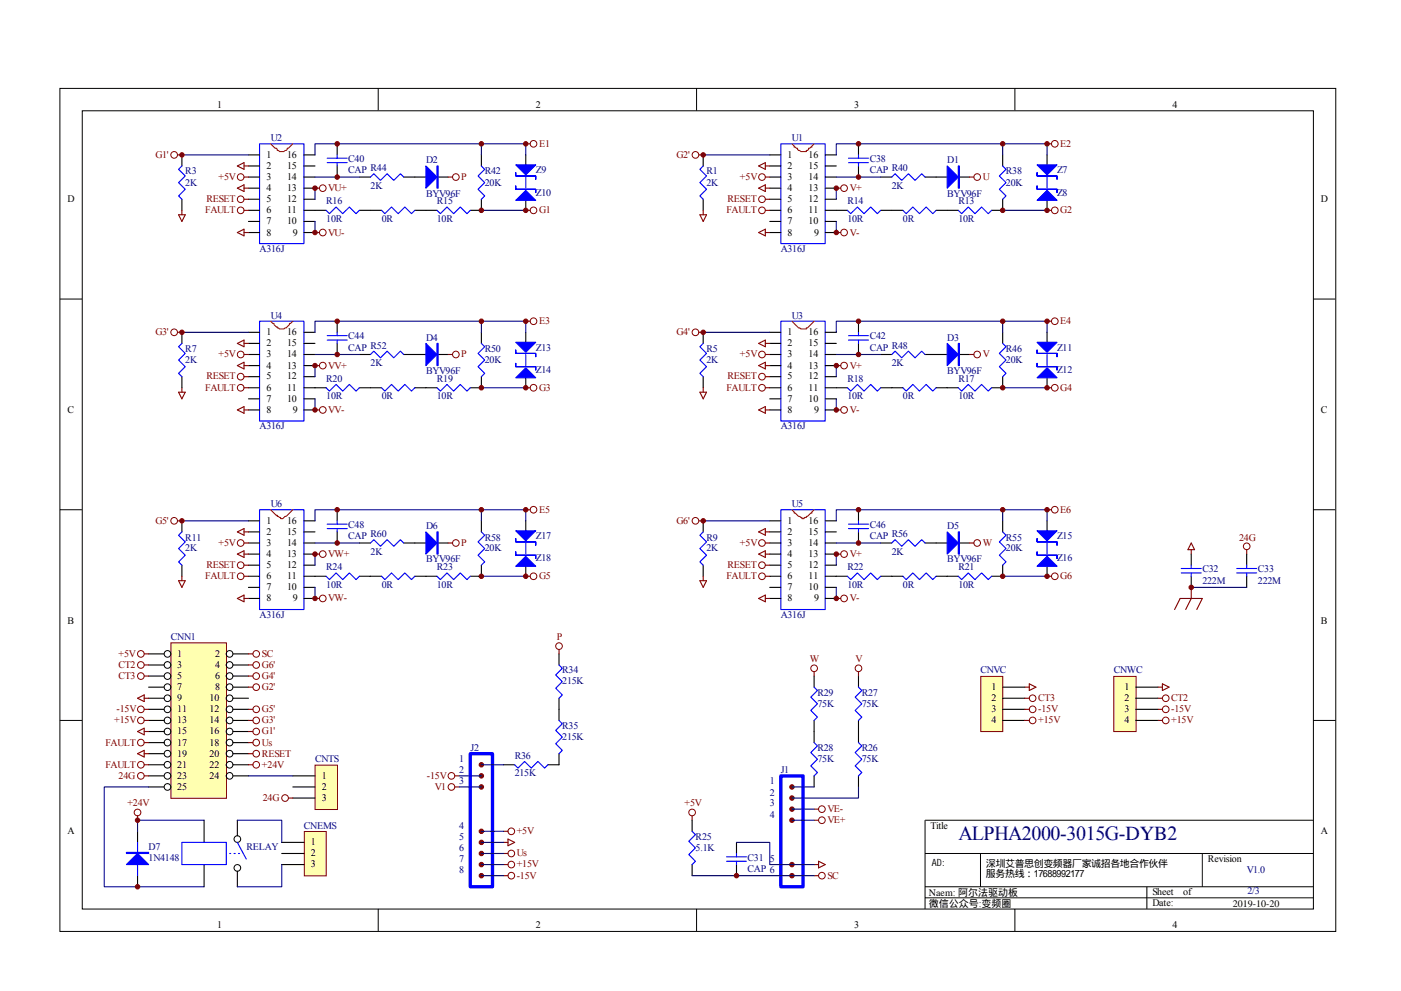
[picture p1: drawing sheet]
<svg xmlns="http://www.w3.org/2000/svg" width="297mm" height="210mm" viewBox="0 0 297 210" stroke-linecap="round" stroke-linejoin="round" font-family="sans-serif">
<g fill="none" stroke="#000" stroke-width=".21">
<path d="M12.7 18.7h270.5v178.6h-270.5zM80.2 18.7v4.7M147.7 18.7v4.7M215.2 18.7v4.7M17.4 23.5h261.1v169h-261.1zM12.7 63.3h4.7M278.4 63.3h4.7M12.7 108h4.7M278.4 108h4.7M12.7 152.6h4.7M278.4 152.6h4.7M278.4 173.7h-82.3v18.8"/>
<path d="M80.2 192.5v4.7M147.7 192.5v4.7M196.1 180.8h82.3M196.1 187.8h82.3M196.1 190.2h82.3M207.9 180.8v7M215.2 192.5v4.7M243.2 187.8v4.7M254.9 180.8v7"/>
</g>
<g fill="none" stroke="#00f" stroke-width=".23">
<path d="M38.6 35.2l-.7 .7 1.4 1.4-1.4 1.4 1.4 1.4-1.4 1.4 .7 .7M55 30.5h9.4v21.1h-9.4zM69.4 34.5h4.2M69.4 33.5h4.2M71.5 32.8v.7M71.5 34.5v.7M78.5 37.5l.8-.7 1.4 1.4 1.4-1.4 1.4 1.4 1.4-1.4 .7 .7M102.1 35.2l.7 .7-1.4 1.4 1.4 1.4-1.4 1.4 1.4 1.4-.7 .7M111.5 37.5v2.4M149.1 35.2l-.7 .7 1.4 1.4-1.4 1.4 1.4 1.4-1.4 1.4 .7 .7M165.6 30.5h9.4v21.1h-9.4zM179.9 34.5h4.2"/>
<path d="M179.9 33.5h4.2M182 32.8v.7M182 34.5v.7M189.1 37.5l.7-.7 1.4 1.4 1.4-1.4 1.4 1.4 1.4-1.4 .7 .7M212.6 35.2l.7 .7-1.4 1.4 1.4 1.4-1.4 1.4 1.4 1.4-.7 .7M222 37.5v2.4M69.1 44.6l.7 .7 1.5-1.5 1.4 1.5 1.4-1.5 1.4 1.5 .7-.7M80.9 44.6l.7 .7 1.4-1.5 1.4 1.5 1.4-1.5 1.4 1.5 .8-.7M92.7 44.6l.7 .7 1.4-1.5 1.4 1.5 1.4-1.5 1.4 1.5 .7-.7M179.7 44.6l.7 .7 1.4-1.5 1.4 1.5 1.4-1.5 1.4 1.5 .7-.7M191.4 44.6l.7 .7 1.4-1.5 1.4 1.5 1.5-1.5 1.4 1.5 .7-.7M203.2 44.6l.7 .7 1.4-1.5 1.4 1.5 1.4-1.5 1.4 1.5 .7-.7"/>
<path d="M38.6 72.7l-.7 .7 1.4 1.5-1.4 1.4 1.4 1.4-1.4 1.4 .7 .7M55 68h9.4v21.2h-9.4zM69.4 72h4.2M69.4 71.1h4.2M71.5 70.4v.7M71.5 72v.7M78.5 75.1l.8-.7 1.4 1.4 1.4-1.4 1.4 1.4 1.4-1.4 .7 .7M102.1 72.7l.7 .7-1.4 1.5 1.4 1.4-1.4 1.4 1.4 1.4-.7 .7M111.5 75.1v2.3M149.1 72.7l-.7 .7 1.4 1.5-1.4 1.4 1.4 1.4-1.4 1.4 .7 .7M165.6 68h9.4v21.2h-9.4zM179.9 72h4.2"/>
<path d="M179.9 71.1h4.2M182 70.4v.7M182 72v.7M189.1 75.1l.7-.7 1.4 1.4 1.4-1.4 1.4 1.4 1.4-1.4 .7 .7M212.6 72.7l.7 .7-1.4 1.5 1.4 1.4-1.4 1.4 1.4 1.4-.7 .7M222 75.1v2.3M69.1 82.1l.7 .7 1.5-1.4 1.4 1.4 1.4-1.4 1.4 1.4 .7-.7M80.9 82.1l.7 .7 1.4-1.4 1.4 1.4 1.4-1.4 1.4 1.4 .8-.7M92.7 82.1l.7 .7 1.4-1.4 1.4 1.4 1.4-1.4 1.4 1.4 .7-.7M179.7 82.1l.7 .7 1.4-1.4 1.4 1.4 1.4-1.4 1.4 1.4 .7-.7M191.4 82.1l.7 .7 1.4-1.4 1.4 1.4 1.5-1.4 1.4 1.4 .7-.7M203.2 82.1l.7 .7 1.4-1.4 1.4 1.4 1.4-1.4 1.4 1.4 .7-.7"/>
<path d="M38.6 112.7l-.7 .7 1.4 1.4-1.4 1.4 1.4 1.4-1.4 1.4 .7 .7M55 108h9.4v21.1h-9.4zM69.4 112h4.2M69.4 111h4.2M71.5 110.3v.7M71.5 112v.7M78.5 115l.8-.7 1.4 1.4 1.4-1.4 1.4 1.4 1.4-1.4 .7 .7M102.1 112.7l.7 .7-1.4 1.4 1.4 1.4-1.4 1.4 1.4 1.4-.7 .7M111.5 115v2.4M149.1 112.7l-.7 .7 1.4 1.4-1.4 1.4 1.4 1.4-1.4 1.4 .7 .7M165.6 108h9.4v21.1h-9.4zM179.9 112h4.2"/>
<path d="M179.9 111h4.2M182 110.3v.7M182 112v.7M189.1 115l.7-.7 1.4 1.4 1.4-1.4 1.4 1.4 1.4-1.4 .7 .7M212.6 112.7l.7 .7-1.4 1.4 1.4 1.4-1.4 1.4 1.4 1.4-.7 .7M222 115v2.4M69.1 122.1l.7 .7 1.5-1.4 1.4 1.4 1.4-1.4 1.4 1.4 .7-.7M80.9 122.1l.7 .7 1.4-1.4 1.4 1.4 1.4-1.4 1.4 1.4 .8-.7M92.7 122.1l.7 .7 1.4-1.4 1.4 1.4 1.4-1.4 1.4 1.4 .7-.7M179.7 122.1l.7 .7 1.4-1.4 1.4 1.4 1.4-1.4 1.4 1.4 .7-.7M191.4 122.1l.7 .7 1.4-1.4 1.4 1.4 1.5-1.4 1.4 1.4 .7-.7M203.2 122.1l.7 .7 1.4-1.4 1.4 1.4 1.4-1.4 1.4 1.4 .7-.7"/>
</g>
<g fill="none" stroke="#000" stroke-width=".23">
<path d="M38.6 32.8v2.4M52.7 32.8h2.3M52.7 35.2h2.3M52.7 37.5h2.3M52.7 39.9h2.3M64.4 32.8h2.4M64.4 35.2h2.4M64.4 37.5h2.4M64.4 39.9h2.4M71.5 30.5v2.3M71.5 35.2v2.3M76.2 37.5h2.3"/>
<path d="M85.6 37.5h4.7M92.7 37.5h2.3M102.1 32.8v2.4M111.5 32.8v2.4M149.1 32.8v2.4M163.2 32.8h2.4M163.2 35.2h2.4M163.2 37.5h2.4M163.2 39.9h2.4M175 32.8h2.3M175 35.2h2.3M175 37.5h2.3"/>
<path d="M175 39.9h2.3M182 30.5v2.3M182 35.2v2.3M186.7 37.5h2.4M196.1 37.5h4.7M203.2 37.5h2.3M212.6 32.8v2.4M222 32.8v2.4M38.6 42.2v2.4M52.7 42.2h2.3M52.7 44.6h2.3M52.7 46.9h2.3"/>
<path d="M52.7 49.3h2.3M64.4 42.2h2.4M64.4 44.6h4.7M64.4 46.9h2.4M64.4 49.3h2.4M76.2 44.6h4.7M88 44.6h4.7M102.1 42.2v2.4h-2.4M111.5 42.2v2.4M149.1 42.2v2.4M163.2 42.2h2.4M163.2 44.6h2.4"/>
<path d="M163.2 46.9h2.4M163.2 49.3h2.4M175 42.2h2.3M175 44.6h4.7M175 46.9h2.3M175 49.3h2.3M186.7 44.6h4.7M198.5 44.6h4.7M212.6 42.2v2.4h-2.4M222 42.2v2.4M38.6 70.4v2.3M38.6 79.8v2.3"/>
<path d="M52.7 70.4h2.3M52.7 72.7h2.3M52.7 75.1h2.3M52.7 77.4h2.3M52.7 79.8h2.3M64.4 70.4h2.4M64.4 72.7h2.4M64.4 75.1h2.4M64.4 77.4h2.4M64.4 79.8h2.4M71.5 68v2.4M71.5 72.7v2.4"/>
<path d="M76.2 75.1h2.3M85.6 75.1h4.7M92.7 75.1h2.3M102.1 70.4v2.3M102.1 79.8v2.3h-2.4M111.5 70.4v2.3M111.5 79.8v2.3M149.1 70.4v2.3M149.1 79.8v2.3M163.2 70.4h2.4M163.2 72.7h2.4M163.2 75.1h2.4"/>
<path d="M163.2 77.4h2.4M163.2 79.8h2.4M175 70.4h2.3M175 72.7h2.3M175 75.1h2.3M175 77.4h2.3M175 79.8h2.3M182 68v2.4M182 72.7v2.4M186.7 75.1h2.4M196.1 75.1h4.7M203.2 75.1h2.3"/>
<path d="M212.6 79.8v2.3h-2.4M212.6 70.4v2.3M222 70.4v2.3M222 79.8v2.3M52.7 82.1h2.3M52.7 84.5h2.3M52.7 86.8h2.3M64.4 82.1h4.7M64.4 84.5h2.4M64.4 86.8h2.4M76.2 82.1h4.7M88 82.1h4.7"/>
<path d="M163.2 82.1h2.4M163.2 84.5h2.4M163.2 86.8h2.4M175 82.1h4.7M175 84.5h2.3M175 86.8h2.3M186.7 82.1h4.7M198.5 82.1h4.7M38.6 110.3v2.4M38.6 119.7v2.4M52.7 110.3h2.3M52.7 112.7h2.3"/>
<path d="M52.7 115h2.3M52.7 117.4h2.3M52.7 119.7h2.3M64.4 110.3h2.4M64.4 112.7h2.4M64.4 115h2.4M64.4 117.4h2.4M64.4 119.7h2.4M71.5 108v2.3M71.5 112.7v2.3M76.2 115h2.3M85.6 115h4.7"/>
<path d="M92.7 115h2.3M102.1 110.3v2.4M102.1 119.7v2.4h-2.4M111.5 110.3v2.4M111.5 119.7v2.4M149.1 110.3v2.4M149.1 119.7v2.4M163.2 110.3h2.4M163.2 112.7h2.4M163.2 115h2.4M163.2 117.4h2.4M163.2 119.7h2.4"/>
<path d="M175 110.3h2.3M175 112.7h2.3M175 115h2.3M175 117.4h2.3M175 119.7h2.3M182 108v2.3M182 112.7v2.3M186.7 115h2.4M196.1 115h4.7M203.2 115h2.3M212.6 119.7v2.4h-2.4M212.6 110.3v2.4"/>
<path d="M222 110.3v2.4M222 119.7v2.4M52.7 122.1h2.3M52.7 124.4h2.3M52.7 126.8h2.3M64.4 122.1h4.7M64.4 124.4h2.4M64.4 126.8h2.4M76.2 122.1h4.7M88 122.1h4.7M163.2 122.1h2.4M163.2 124.4h2.4"/>
<path d="M163.2 126.8h2.4M175 122.1h4.7M175 124.4h2.3M175 126.8h2.3M186.7 122.1h4.7M198.5 122.1h4.7"/>
</g>
<path d="M57.4 30.5l.9 .9h.3a1.17 1.17 0 0 0 1.8 .5h.3l.2-.5h.2l1-.9M167.9 30.5l.5 .4v.3l.7 .2v.2a2.18 2.18 0 0 0 1.9 .5v-.2l.4-.3v-.2l.7-.2v-.3l.5-.4M57.4 68l.5 .5h.2a.82 .82 0 0 0 .7 .7v.3a1.82 1.82 0 0 0 2.1-.3l.5-.5v-.2h.2l.5-.5M167.9 68l.2 .3a3.7 3.7 0 0 0 1.9 1.4h1v-.2h.2l1.4-1.5M57.4 108l1.2 1.1h.2v.3l.7 .2v.2a.74 .74 0 0 0 .9-.4h.3l1.4-1.4M167.9 108l.5 .4v.3h.2l.7 .7 .7 .2v.2h.5v-.2h.5v-.2h.2l.7-.7h.2v-.3l.5-.4" fill="none" stroke="#f00" stroke-width=".23"/>
<g fill="#00f" stroke="#00f" stroke-width=".23">
<path d="M90.3 35.2l2.4 2.3-2.4 2.4z"/>
<path d="M109.4 34.9h4.2l-2.1 2.1z"/>
<path d="M109.4 42.4l2.1-2.1 2.1 2.1z"/>
<path d="M90.3 72.7l2.4 2.4-2.4 2.3z"/>
<path d="M109.4 72.5h4.2l-2.1 2.1z"/>
<path d="M109.4 80l2.1-2.1 2.1 2.1z"/>
<path d="M90.3 112.7l2.4 2.3-2.4 2.4z"/>
<path d="M109.4 112.4h4.2l-2.1 2.1z"/>
<path d="M109.4 119.9l2.1-2.1 2.1 2.1z"/>
<path d="M200.8 35.2l2.4 2.3-2.4 2.4z"/>
<path d="M219.9 34.9h4.2l-2.1 2.1z"/>
<path d="M219.9 42.4l2.1-2.1 2.1 2.1z"/>
<path d="M200.8 72.7l2.4 2.4-2.4 2.3z"/>
<path d="M219.9 72.5h4.2l-2.1 2.1z"/>
<path d="M219.9 80l2.1-2.1 2.1 2.1z"/>
<path d="M200.8 112.7l2.4 2.3-2.4 2.4z"/>
<path d="M219.9 112.4h4.2l-2.1 2.1z"/>
<path d="M219.9 119.9l2.1-2.1 2.1 2.1z"/>
<path d="M92.7 35.2h.2v4.7h-.2z" fill-rule="evenodd"/>
<path d="M109.4 36.6v.7h4.2v.7v-.7h-4.2z" fill-rule="evenodd"/>
<path d="M109.4 39.4v.7h4.2v.7v-.7h-4.2z" fill-rule="evenodd"/>
<path d="M92.7 72.7h.2v4.7h-.2z" fill-rule="evenodd"/>
<path d="M109.4 74.1v.8h4.2v.7v-.7h-4.2z" fill-rule="evenodd"/>
<path d="M109.4 77v.7h4.2v.7v-.7h-4.2z" fill-rule="evenodd"/>
<path d="M92.7 112.7h.2v4.7h-.2z" fill-rule="evenodd"/>
<path d="M109.4 114.1v.7h4.2v.7v-.7h-4.2z" fill-rule="evenodd"/>
<path d="M109.4 116.9v.7h4.2v.7v-.7h-4.2z" fill-rule="evenodd"/>
<path d="M203.2 35.2h.2v4.7h-.2z" fill-rule="evenodd"/>
<path d="M219.9 36.6v.7h4.2v.7v-.7h-4.2z" fill-rule="evenodd"/>
<path d="M219.9 39.4v.7h4.2v.7v-.7h-4.2z" fill-rule="evenodd"/>
<path d="M203.2 72.7h.2v4.7h-.2z" fill-rule="evenodd"/>
<path d="M219.9 74.1v.8h4.2v.7v-.7h-4.2z" fill-rule="evenodd"/>
<path d="M219.9 77v.7h4.2v.7v-.7h-4.2z" fill-rule="evenodd"/>
<path d="M203.2 112.7h.2v4.7h-.2z" fill-rule="evenodd"/>
<path d="M219.9 114.1v.7h4.2v.7v-.7h-4.2z" fill-rule="evenodd"/>
<path d="M219.9 116.9v.7h4.2v.7v-.7h-4.2z" fill-rule="evenodd"/>
</g>
<g fill="none" stroke="#000080" stroke-width=".23">
<path d="M38.6 32.8h14.1M66.8 32.8v-2.3h35.3v2.3M66.8 37.5h9.4M66.8 39.9v2.3M102.1 30.5h9.4v2.3M149.1 32.8h14.1M177.3 32.8v-2.3h35.3v2.3M177.3 37.5h9.4M177.3 39.9v2.3M212.6 30.5h9.4v2.3M66.8 46.9v2.4M102.1 44.6h9.4"/>
<path d="M177.3 46.9v2.4M212.6 44.6h9.4M38.6 70.4h14.1M66.8 70.4v-2.4h35.3v2.4M66.8 77.4v2.4M66.8 75.1h9.4M102.1 68h9.4v2.4M149.1 70.4h14.1M177.3 70.4v-2.4h35.3v2.4M177.3 75.1h9.4M177.3 77.4v2.4M212.6 68h9.4v2.4"/>
<path d="M66.8 84.5v2.3M102.1 82.1h9.4M177.3 84.5v2.3M212.6 82.1h9.4M38.6 110.3h14.1M66.8 110.3v-2.3h35.3v2.3M66.8 117.4v2.3M66.8 115h9.4M102.1 108h9.4v2.3M149.1 110.3h14.1M177.3 110.3v-2.3h35.3v2.3M177.3 115h9.4"/>
<path d="M177.3 117.4v2.3M212.6 108h9.4v2.3M66.8 124.4v2.4M102.1 122.1h9.4M177.3 124.4v2.4M212.6 122.1h9.4"/>
</g>
<g fill="#800000" stroke="#800000" stroke-width=".21">
<circle cx="71.5" cy="37.5" r=".47"/>
<circle cx="71.5" cy="30.5" r=".47"/>
<circle cx="66.8" cy="39.9" r=".47"/>
<circle cx="66.8" cy="49.2" r=".47"/>
<circle cx="102.1" cy="30.5" r=".47"/>
<circle cx="111.5" cy="30.5" r=".47"/>
<circle cx="111.5" cy="44.6" r=".47"/>
<circle cx="102.1" cy="44.6" r=".47"/>
<circle cx="38.6" cy="32.8" r=".47"/>
<circle cx="102.1" cy="82.1" r=".47"/>
<circle cx="71.5" cy="68" r=".47"/>
<circle cx="71.5" cy="75.1" r=".47"/>
<circle cx="102.1" cy="68" r=".47"/>
<circle cx="102.1" cy="122.1" r=".47"/>
<circle cx="71.5" cy="108" r=".47"/>
<circle cx="71.5" cy="115" r=".47"/>
<circle cx="102.1" cy="108" r=".47"/>
<circle cx="212.6" cy="44.6" r=".47"/>
<circle cx="182" cy="30.5" r=".47"/>
<circle cx="182" cy="37.5" r=".47"/>
<circle cx="212.6" cy="30.5" r=".47"/>
<circle cx="212.6" cy="82.1" r=".47"/>
<circle cx="182" cy="68" r=".47"/>
<circle cx="182" cy="75.1" r=".47"/>
<circle cx="212.6" cy="68" r=".47"/>
<circle cx="212.6" cy="122.1" r=".47"/>
<circle cx="182" cy="108" r=".47"/>
<circle cx="182" cy="115" r=".47"/>
<circle cx="212.6" cy="108" r=".47"/>
<circle cx="38.6" cy="70.4" r=".47"/>
<circle cx="38.6" cy="110.3" r=".47"/>
<circle cx="111.5" cy="68" r=".47"/>
<circle cx="111.5" cy="82.1" r=".47"/>
<circle cx="111.5" cy="108" r=".47"/>
<circle cx="111.5" cy="122.1" r=".47"/>
<circle cx="66.8" cy="77.4" r=".47"/>
<circle cx="66.8" cy="86.8" r=".47"/>
<circle cx="66.8" cy="117.4" r=".47"/>
<circle cx="66.8" cy="126.8" r=".47"/>
<circle cx="149.1" cy="32.8" r=".47"/>
<circle cx="149.1" cy="70.4" r=".47"/>
<circle cx="149.1" cy="110.3" r=".47"/>
<circle cx="177.3" cy="39.9" r=".47"/>
<circle cx="177.3" cy="49.2" r=".47"/>
<circle cx="222" cy="30.5" r=".47"/>
<circle cx="222" cy="44.6" r=".47"/>
<circle cx="222" cy="68" r=".47"/>
<circle cx="222" cy="82.1" r=".47"/>
<circle cx="222" cy="108" r=".47"/>
<circle cx="222" cy="122.1" r=".47"/>
<circle cx="177.3" cy="117.4" r=".47"/>
<circle cx="177.3" cy="126.8" r=".47"/>
<circle cx="177.3" cy="77.4" r=".47"/>
<circle cx="177.3" cy="86.8" r=".47"/>
</g>
<g fill="none" stroke="#800000" stroke-width=".21">
<circle cx="36.9" cy="32.8" r=".71"/>
<circle cx="51" cy="37.5" r=".71"/>
<circle cx="68.4" cy="39.9" r=".71"/>
<circle cx="96.7" cy="37.5" r=".7"/>
<circle cx="113.1" cy="30.5" r=".7"/>
<circle cx="147.4" cy="32.8" r=".71"/>
<circle cx="161.6" cy="37.5" r=".71"/>
<circle cx="179" cy="39.9" r=".71"/>
<circle cx="207.2" cy="37.5" r=".7"/>
<circle cx="223.6" cy="30.5" r=".7"/>
<circle cx="51" cy="44.6" r=".71"/>
<circle cx="51" cy="42.2" r=".71"/>
<circle cx="68.4" cy="49.2" r=".71"/>
<circle cx="113.1" cy="44.6" r=".7"/>
<circle cx="161.6" cy="44.6" r=".71"/>
<circle cx="161.6" cy="42.2" r=".71"/>
<circle cx="179" cy="49.2" r=".71"/>
<circle cx="223.6" cy="44.6" r=".7"/>
<circle cx="36.9" cy="70.4" r=".71"/>
<circle cx="51" cy="79.8" r=".71"/>
<circle cx="51" cy="75.1" r=".71"/>
<circle cx="68.4" cy="77.4" r=".71"/>
<circle cx="96.7" cy="75.1" r=".7"/>
<circle cx="113.1" cy="68" r=".71"/>
<circle cx="147.4" cy="70.4" r=".71"/>
<circle cx="161.6" cy="79.8" r=".71"/>
<circle cx="161.6" cy="75.1" r=".71"/>
<circle cx="179" cy="77.4" r=".71"/>
<circle cx="207.2" cy="75.1" r=".7"/>
<circle cx="223.6" cy="68" r=".71"/>
<circle cx="51" cy="82.1" r=".71"/>
<circle cx="68.4" cy="86.8" r=".71"/>
<circle cx="113.1" cy="82.1" r=".71"/>
<circle cx="161.6" cy="82.1" r=".71"/>
<circle cx="179" cy="86.8" r=".71"/>
<circle cx="223.6" cy="82.1" r=".71"/>
<circle cx="36.9" cy="110.3" r=".71"/>
<circle cx="51" cy="115" r=".71"/>
<circle cx="51" cy="119.7" r=".71"/>
<circle cx="68.4" cy="117.4" r=".71"/>
<circle cx="96.7" cy="115" r=".7"/>
<circle cx="113.1" cy="108" r=".7"/>
<circle cx="147.4" cy="110.3" r=".71"/>
<circle cx="161.6" cy="115" r=".71"/>
<circle cx="161.6" cy="119.7" r=".71"/>
<circle cx="179" cy="117.4" r=".71"/>
<circle cx="207.2" cy="115" r=".7"/>
<circle cx="223.6" cy="108" r=".7"/>
<circle cx="51" cy="122.1" r=".71"/>
<circle cx="68.4" cy="126.8" r=".71"/>
<circle cx="113.1" cy="122.1" r=".7"/>
<circle cx="161.6" cy="122.1" r=".71"/>
<circle cx="179" cy="126.8" r=".71"/>
<circle cx="223.6" cy="122.1" r=".7"/>
</g>
<g fill="none" stroke="#800000" stroke-width=".23">
<path d="M37.6 32.8h1M50.3 35.2l1.4-.7v1.4zM50.3 39.9l1.4-.7v1.4zM51.7 37.5h1M51.7 39.9h1M51.7 35.2h1M66.8 39.9h.9M95 37.5h.9M111.5 30.5h.9M148.2 32.8h.9M160.9 35.2l1.4-.7v1.4zM160.9 39.9l1.4-.7v1.4z"/>
<path d="M162.3 37.5h.9M162.3 39.9h.9M162.3 35.2h.9M177.3 39.9h1M205.5 37.5h1M222 30.5h.9M37.9 45.5h1.4l-.7 1.4zM38.6 44.6v.9M50.3 49.3l1.4-.8v1.5zM51.7 44.6h1M51.7 49.3h1M51.7 42.2h1"/>
<path d="M66.8 49.3h.9M111.5 44.6h.9M148.4 45.5h1.4l-.7 1.4zM149.1 44.6v.9M160.9 49.3l1.4-.8v1.5zM162.3 44.6h.9M162.3 49.3h.9M162.3 42.2h.9M177.3 49.3h1M222 44.6h.9M37.6 70.4h1M50.3 72.7l1.4-.7v1.4z"/>
<path d="M50.3 77.4l1.4-.7v1.4zM51.7 75.1h1M51.7 77.4h1M51.7 72.7h1M51.7 79.8h1M66.8 77.4h.9M95 75.1h.9M111.5 68h.9M148.2 70.4h.9M160.9 72.7l1.4-.7v1.4zM160.9 77.4l1.4-.7v1.4zM162.3 75.1h.9"/>
<path d="M162.3 77.4h.9M162.3 72.7h.9M162.3 79.8h.9M177.3 77.4h1M205.5 75.1h1M222 68h.9M37.9 83.1h1.4l-.7 1.4zM38.6 82.1v1M50.3 86.8l1.4-.7v1.4zM51.7 82.1h1M51.7 86.8h1M66.8 86.8h.9"/>
<path d="M111.5 82.1h.9M148.4 83.1h1.4l-.7 1.4zM149.1 82.1v1M160.9 86.8l1.4-.7v1.4zM162.3 82.1h.9M162.3 86.8h.9M177.3 86.8h1M222 82.1h.9M37.6 110.3h1M50.3 112.7l1.4-.7v1.4zM50.3 117.4l1.4-.7v1.4zM51.7 115h1"/>
<path d="M51.7 117.4h1M51.7 112.7h1M51.7 119.7h1M66.8 117.4h.9M95 115h.9M111.5 108h.9M148.2 110.3h.9M160.9 112.7l1.4-.7v1.4zM160.9 117.4l1.4-.7v1.4zM162.3 115h.9M162.3 117.4h.9M162.3 112.7h.9"/>
<path d="M162.3 119.7h.9M177.3 117.4h1M205.5 115h1M222 108h.9M37.9 123h1.4l-.7 1.4zM38.6 122.1v.9M50.3 126.8l1.4-.7v1.4zM51.7 122.1h1M51.7 126.8h1M66.8 126.8h.9M111.5 122.1h.9M148.4 123h1.4l-.7 1.4z"/>
<path d="M149.1 122.1v.9M160.9 126.8l1.4-.7v1.4zM162.3 122.1h.9M162.3 126.8h.9M177.3 126.8h1M222 122.1h.9"/>
</g>
<path d="M36.3 136.2h11.7v32.9h-11.7z" fill="#ffffb0"/>
<g fill="none" stroke="#800000" stroke-width=".21">
<path d="M36.2 136.2h11.8v32.9h-11.8z"/>
<circle cx="29.9" cy="138.5" r=".7"/>
<circle cx="54.3" cy="138.5" r=".7"/>
<circle cx="29.9" cy="143.2" r=".71"/>
<circle cx="29.9" cy="157.3" r=".71"/>
<circle cx="29.9" cy="140.8" r=".71"/>
<circle cx="29.9" cy="152.6" r=".7"/>
<circle cx="29.9" cy="150.2" r=".7"/>
<circle cx="54.3" cy="143.2" r=".71"/>
<circle cx="54.3" cy="157.3" r=".71"/>
<circle cx="54.3" cy="145.5" r=".71"/>
<circle cx="54.3" cy="159.6" r=".71"/>
<circle cx="54.3" cy="140.8" r=".71"/>
<circle cx="54.3" cy="152.6" r=".7"/>
<circle cx="54.3" cy="154.9" r=".7"/>
<circle cx="54.3" cy="150.2" r=".7"/>
<circle cx="29.9" cy="162" r=".7"/>
<circle cx="29.9" cy="164.3" r=".7"/>
<circle cx="54.3" cy="162" r=".7"/>
</g>
<g fill="none" stroke="#000" stroke-width=".21">
<circle cx="35.5" cy="138.5" r=".71"/>
<circle cx="48.7" cy="138.5" r=".71"/>
<circle cx="35.5" cy="143.2" r=".71"/>
<circle cx="35.5" cy="157.3" r=".71"/>
<circle cx="35.5" cy="145.5" r=".71"/>
<circle cx="35.5" cy="159.6" r=".71"/>
<circle cx="35.5" cy="140.8" r=".71"/>
<circle cx="35.5" cy="152.6" r=".71"/>
<circle cx="35.5" cy="147.9" r=".71"/>
<circle cx="35.5" cy="154.9" r=".71"/>
<circle cx="35.5" cy="150.2" r=".71"/>
<circle cx="48.7" cy="143.2" r=".71"/>
<circle cx="48.7" cy="157.3" r=".71"/>
<circle cx="48.7" cy="145.5" r=".71"/>
<circle cx="48.7" cy="140.8" r=".71"/>
<circle cx="48.7" cy="159.6" r=".71"/>
<circle cx="48.7" cy="152.6" r=".71"/>
<circle cx="48.7" cy="147.9" r=".71"/>
<circle cx="48.7" cy="154.9" r=".71"/>
<circle cx="48.7" cy="150.2" r=".71"/>
<circle cx="35.5" cy="162" r=".71"/>
<circle cx="35.5" cy="164.3" r=".71"/>
<circle cx="35.5" cy="166.7" r=".71"/>
<circle cx="48.7" cy="162" r=".71"/>
<circle cx="48.7" cy="164.3" r=".71"/>
</g>
<g fill="none" stroke="#000" stroke-width=".23">
<path d="M31.5 138.5h3.3M49.4 138.5h3.3M31.5 140.9h3.3M31.5 143.2h3.3M31.5 145.5h3.3M31.5 147.9h3.3M31.5 150.2h3.3M31.5 152.6h3.3M31.5 154.9h3.3M31.5 157.3h3.3M31.5 159.6h3.3M49.4 140.9h3.3"/>
<path d="M49.4 143.2h3.3M49.4 145.5h3.3M49.4 147.9h3.3M49.4 150.2h3.3M49.4 152.6h3.3M49.4 154.9h3.3M49.4 157.3h3.3M49.4 159.6h3.3M31.5 162h3.3M31.5 164.3h3.3M31.5 166.7h3.3M49.4 162h3.3"/>
<path d="M49.4 164.3h3.3"/>
</g>
<g fill="none" stroke="#800000" stroke-width=".23">
<path d="M30.6 138.5h.9M52.7 138.5h.9M29.2 147.9l1.4-.7v1.4zM29.2 154.9l1.4-.7v1.4zM29.2 159.6l1.4-.7v1.4zM30.6 147.9h.9M30.6 159.6h.9M30.6 154.9h.9M30.6 140.9h.9M30.6 143.2h.9M30.6 150.2h.9M30.6 152.6h.9"/>
<path d="M30.6 157.3h.9M52.7 159.6h.9M52.7 154.9h.9M52.7 140.9h.9M52.7 143.2h.9M52.7 145.5h.9M52.7 150.2h.9M52.7 152.6h.9M52.7 157.3h.9M30.6 162h.9M30.6 164.3h.9M52.7 162h.9"/>
</g>
<path d="M66.9 162.2h4.6v9.3h-4.6z" fill="#ffffb0"/>
<g fill="none" stroke="#800000" stroke-width=".21">
<path d="M66.8 162.1h4.7v9.4h-4.7z"/>
<circle cx="29.2" cy="172.1" r=".71"/>
<circle cx="60.4" cy="169" r=".71"/>
</g>
<path d="M29.2 176.1v2.3M43.3 173.7v4.7M50.3 173.7v3.3M62.1 164.3h4.7M62.1 166.7h4.7M62.1 169h4.7M29.2 185.5v2.3M43.3 183.1v4.7M50.3 184.5v3.3" fill="none" stroke="#000" stroke-width=".23"/>
<path d="M31.5 166.7h-9.4v21.1h21.2M43.3 173.7h-14.1v2.4M52.7 164.3h9.4" fill="none" stroke="#000080" stroke-width=".23"/>
<path d="M29.2 172.8v.9M61.1 169h1" fill="none" stroke="#800000" stroke-width=".23"/>
<g fill="none" stroke="#000" stroke-width=".21">
<circle cx="50.3" cy="177.7" r=".71"/>
<circle cx="50.3" cy="183.8" r=".71"/>
</g>
<path d="M29.2 178.4v7.1M38.6 178.4h9.4v4.7h-9.4zM50.3 178.4l1.9 3.6M48.7 180.8h.2M49.6 180.8h.3M50.6 180.8h.2" fill="none" stroke="#00f" stroke-width=".23"/>
<g fill="#00f" stroke="#00f" stroke-width=".23">
<path d="M26.8 183.1l2.4-2.3 2.3 2.3z"/>
<path d="M26.8 180.5h4.7v.3h-4.7z" fill-rule="evenodd"/>
</g>
<g fill="#800000" stroke="#800000" stroke-width=".21">
<circle cx="29.2" cy="187.8" r=".47"/>
<circle cx="29.2" cy="173.7" r=".47"/>
</g>
<path d="M64.6 176.2h4.6v9.3h-4.6z" fill="#ffffb0"/>
<path d="M64.5 176.1h4.7v9.4h-4.7z" fill="none" stroke="#800000" stroke-width=".21"/>
<path d="M59.7 178.4h4.7M59.7 180.8h4.7M59.7 183.1h4.7" fill="none" stroke="#000" stroke-width=".23"/>
<path d="M50.3 173.7h9.4v4.7M59.7 183.1v4.7h-9.4" fill="none" stroke="#000080" stroke-width=".23"/>
<path d="M208 143.4h4.6v11.6h-4.6z" fill="#ffffb0"/>
<g fill="none" stroke="#800000" stroke-width=".21">
<path d="M207.9 143.3h4.7v11.7h-4.7z"/>
<circle cx="218.9" cy="152.6" r=".7"/>
<circle cx="218.9" cy="147.9" r=".7"/>
<circle cx="218.9" cy="150.2" r=".7"/>
</g>
<path d="M212.6 145.5h4.7M212.6 147.9h4.7M212.6 150.2h4.7M212.6 152.6h4.7" fill="none" stroke="#000" stroke-width=".23"/>
<path d="M217.3 145.5h.9M217.3 147.9h.9M217.3 150.2h.9M217.3 152.6h.9M218.2 144.8l1.4 .7-1.4 .8z" fill="none" stroke="#800000" stroke-width=".23"/>
<path d="M236.2 143.4h4.7v11.6h-4.7z" fill="#ffffb0"/>
<g fill="none" stroke="#800000" stroke-width=".21">
<path d="M236.1 143.3h4.8v11.7h-4.8z"/>
<circle cx="264.3" cy="115.7" r=".71"/>
<circle cx="118.5" cy="136.9" r=".7"/>
<circle cx="172.6" cy="141.6" r=".71"/>
<circle cx="182" cy="141.6" r=".7"/>
<circle cx="247.2" cy="152.6" r=".7"/>
<circle cx="247.2" cy="147.9" r=".7"/>
<circle cx="247.2" cy="150.2" r=".7"/>
<circle cx="95.7" cy="164.3" r=".71"/>
<circle cx="95.7" cy="166.7" r=".71"/>
<circle cx="108.4" cy="176.1" r=".71"/>
<circle cx="146.7" cy="172.1" r=".7"/>
<circle cx="174.3" cy="173.7" r=".71"/>
<circle cx="174.3" cy="171.4" r=".71"/>
<circle cx="108.4" cy="180.8" r=".7"/>
<circle cx="108.4" cy="183.1" r=".7"/>
<circle cx="108.4" cy="185.5" r=".7"/>
<circle cx="174.3" cy="185.5" r=".71"/>
</g>
<g fill="none" stroke="#000" stroke-width=".23">
<path d="M252.6 117.4v2.3M264.3 117.4v2.3M118.5 138.5v2.4M252.6 122.1v2.3M264.3 122.1v2.3M118.5 159.6v2.4h-2.3M118.5 147.9v4.7M172.6 143.2v2.3M172.6 152.6v4.7M182 143.2v2.3M182 152.6v4.7M240.8 145.5h4.7"/>
<path d="M240.8 147.9h4.7M240.8 150.2h4.7M240.8 152.6h4.7M106.8 162h2.3M146.7 173.7v2.4M156.2 178.4v2.4M172.6 164.3v2.4M182 164.3v2.4M146.7 183.1v2.4M156.2 183.1v2.4"/>
</g>
<g fill="none" stroke="#800000" stroke-width=".23">
<path d="M252.6 115l.7 1.4h-1.4zM252.6 116.4v1M264.3 116.4v1M118.5 137.6v.9M249 129.1l1.2-2.3h4.7l-1.2 2.3M252.6 124.4v2.4l-1.2 2.3M172.6 142.3v.9M182 142.3v.9M245.5 145.5h1M245.5 147.9h1M245.5 150.2h1M245.5 152.6h1"/>
<path d="M246.5 144.8l1.4 .7-1.4 .8zM96.4 164.3h1M96.4 166.7h1M106.8 176.1h.9M106.8 178.4h.9M107.7 177.7l1.4 .7-1.4 .7zM146.7 172.8v.9M172.6 171.4h1M172.6 173.7h1M106.8 183.1h.9M106.8 185.5h.9M106.8 180.8h.9"/>
<path d="M172.6 183.1h1M172.6 185.5h1M173.6 182.4l1.4 .7-1.4 .7z"/>
</g>
<g fill="none" stroke="#00f" stroke-width=".23">
<path d="M252.6 119.7v.7M264.3 119.7v.7M250.4 120.4h4.3M250.4 121.4h4.3M252.6 121.4v.7M262.2 120.4h4.2M262.2 121.4h4.2M264.3 121.4v.7M118.5 152.6l.7 .7-1.4 1.4 1.4 1.4-1.4 1.4 1.4 1.4-.7 .7M118.5 140.9l.7 .7-1.4 1.4 1.4 1.4-1.4 1.4 1.4 1.4-.7 .7M172.6 157.3l.7 .7-1.4 1.4 1.4 1.4-1.4 1.4 1.4 1.4-.7 .7M172.6 145.5l.7 .8-1.4 1.4 1.4 1.4-1.4 1.4 1.4 1.4-.7 .7"/>
<path d="M182 145.5l.7 .8-1.4 1.4 1.4 1.4-1.4 1.4 1.4 1.4-.7 .7M182 157.3l.7 .7-1.4 1.4 1.4 1.4-1.4 1.4 1.4 1.4-.7 .7M109.1 162l.7 .7 1.4-1.4 1.4 1.4 1.5-1.4 1.4 1.4 .7-.7M146.7 176.1l.7 .7-1.4 1.4 1.4 1.4-1.4 1.4 1.4 1.4-.7 .7M154 181.5h4.3M154 182.4h4.3M156.2 180.8v.7M156.2 182.4v.7"/>
</g>
<g fill="none" stroke="#000080" stroke-width=".23">
<path d="M252.6 124.4h11.7M97.4 164.3h4.7M97.4 166.7h4.7M102.1 162h4.7M102.1 176.1h4.7M102.1 178.4h4.7M156.2 178.4h7v4.7h9.4M167.9 166.7h4.7M167.9 171.4h4.7M167.9 173.7h4.7M182 166.7v2.3h-14.1M102.1 180.8h4.7"/>
<path d="M102.1 183.1h4.7M102.1 185.5h4.7M146.7 185.5h25.9"/>
</g>
<g fill="#800000" stroke="#800000" stroke-width=".21">
<circle cx="252.6" cy="124.4" r=".47"/>
<circle cx="102.1" cy="162" r=".47"/>
<circle cx="102.1" cy="164.3" r=".47"/>
<circle cx="102.1" cy="166.7" r=".47"/>
<circle cx="102.1" cy="178.4" r=".47"/>
<circle cx="102.1" cy="180.8" r=".47"/>
<circle cx="102.1" cy="183.1" r=".47"/>
<circle cx="102.1" cy="176.1" r=".47"/>
<circle cx="102.1" cy="185.5" r=".47"/>
<circle cx="167.9" cy="166.7" r=".47"/>
<circle cx="167.9" cy="169" r=".47"/>
<circle cx="167.9" cy="171.4" r=".47"/>
<circle cx="167.9" cy="173.7" r=".47"/>
<circle cx="167.9" cy="183.1" r=".47"/>
<circle cx="167.9" cy="185.5" r=".47"/>
<circle cx="156.1" cy="185.5" r=".47"/>
</g>
<path d="M99.7 159.6h4.7v28.2h-4.7zM165.6 164.3h4.7v23.5h-4.7z" fill="none" stroke="#00f" stroke-width=".71"/>
<text font-size="4.2" fill="#000080" x="203.2" y="178">ALPHA2000-3015G-DYB2</text>
<g font-size="2.1">
<text x="46.1" y="22.9">1</text>
<text x="113.6" y="22.9">2</text>
<text x="181.1" y="22.9">3</text>
<text x="248.6" y="22.9">4</text>
<text x="56.5" y="33.5">1</text>
<text x="56.5" y="35.7">2</text>
<text x="60.9" y="35.7">15</text>
<text x="60.9" y="33.5">16</text>
<text x="167" y="33.5">1</text>
<text x="167" y="35.7">2</text>
<text x="171.4" y="35.7">15</text>
<text x="171.4" y="33.5">16</text>
<text x="56.5" y="38.1">3</text>
<text x="56.5" y="40.5">4</text>
<text x="60.9" y="40.5">13</text>
<text x="60.9" y="38.1">14</text>
<text x="167" y="38.1">3</text>
<text x="167" y="40.5">4</text>
<text x="171.4" y="40.5">13</text>
<text x="171.4" y="38.1">14</text>
<text x="14.3" y="42.8">D</text>
<text x="56.5" y="42.8">5</text>
<text x="56.5" y="45.1">6</text>
<text x="56.5" y="47.5">7</text>
<text x="60.9" y="47.5">10</text>
<text x="60.9" y="45.1">11</text>
<text x="60.9" y="42.8">12</text>
<text x="167" y="42.8">5</text>
<text x="167" y="45.1">6</text>
<text x="167" y="47.5">7</text>
<text x="171.4" y="47.5">10</text>
<text x="171.4" y="45.1">11</text>
<text x="171.4" y="42.8">12</text>
<text x="280.1" y="42.8">D</text>
<text x="56.5" y="49.9">8</text>
<text x="62.1" y="49.9">9</text>
<text x="167" y="49.9">8</text>
<text x="172.6" y="49.9">9</text>
<text x="56.5" y="71">1</text>
<text x="60.9" y="71">16</text>
<text x="167" y="71">1</text>
<text x="171.4" y="71">16</text>
<text x="56.5" y="73.3">2</text>
<text x="56.5" y="75.7">3</text>
<text x="60.9" y="75.7">14</text>
<text x="60.9" y="73.3">15</text>
<text x="167" y="73.3">2</text>
<text x="167" y="75.7">3</text>
<text x="171.4" y="75.7">14</text>
<text x="171.4" y="73.3">15</text>
<text x="56.5" y="78.1">4</text>
<text x="56.5" y="80.4">5</text>
<text x="56.5" y="82.7">6</text>
<text x="60.9" y="82.7">11</text>
<text x="60.9" y="80.4">12</text>
<text x="60.9" y="78.1">13</text>
<text x="167" y="78.1">4</text>
<text x="167" y="80.4">5</text>
<text x="167" y="82.7">6</text>
<text x="171.4" y="82.7">11</text>
<text x="171.4" y="80.4">12</text>
<text x="171.4" y="78.1">13</text>
<text x="14.3" y="87.5">C</text>
<text x="56.5" y="85.1">7</text>
<text x="56.5" y="87.5">8</text>
<text x="60.9" y="85.1">10</text>
<text x="62.1" y="87.5">9</text>
<text x="167" y="85.1">7</text>
<text x="167" y="87.5">8</text>
<text x="171.4" y="85.1">10</text>
<text x="172.6" y="87.5">9</text>
<text x="280.1" y="87.5">C</text>
<text x="56.5" y="110.9">1</text>
<text x="56.5" y="113.3">2</text>
<text x="60.9" y="113.3">15</text>
<text x="60.9" y="110.9">16</text>
<text x="167" y="110.9">1</text>
<text x="167" y="113.3">2</text>
<text x="171.4" y="113.3">15</text>
<text x="171.4" y="110.9">16</text>
<text x="56.5" y="115.6">3</text>
<text x="56.5" y="118">4</text>
<text x="60.9" y="118">13</text>
<text x="60.9" y="115.6">14</text>
<text x="167" y="115.6">3</text>
<text x="167" y="118">4</text>
<text x="171.4" y="118">13</text>
<text x="171.4" y="115.6">14</text>
<text x="56.5" y="120.3">5</text>
<text x="56.5" y="122.7">6</text>
<text x="56.5" y="125">7</text>
<text x="60.9" y="125">10</text>
<text x="60.9" y="122.7">11</text>
<text x="60.9" y="120.3">12</text>
<text x="167" y="120.3">5</text>
<text x="167" y="122.7">6</text>
<text x="167" y="125">7</text>
<text x="171.4" y="125">10</text>
<text x="171.4" y="122.7">11</text>
<text x="171.4" y="120.3">12</text>
<text x="56.5" y="127.4">8</text>
<text x="62.1" y="127.4">9</text>
<text x="167" y="127.4">8</text>
<text x="172.6" y="127.4">9</text>
<text x="14.3" y="132.1">B</text>
<text x="280.1" y="132.1">B</text>
<text x="37.6" y="139.1">1</text>
<text x="37.6" y="141.5">3</text>
<text x="37.6" y="143.8">5</text>
<text x="45.6" y="139.1">2</text>
<text x="45.6" y="141.5">4</text>
<text x="45.6" y="143.8">6</text>
<text x="37.6" y="146.1">7</text>
<text x="37.6" y="148.5">9</text>
<text x="44.4" y="148.5">10</text>
<text x="45.6" y="146.1">8</text>
<text x="210.2" y="146.1">1</text>
<text x="210.2" y="148.5">2</text>
<text x="238.4" y="146.1">1</text>
<text x="238.4" y="148.5">2</text>
<text x="37.6" y="150.9">11</text>
<text x="37.6" y="153.2">13</text>
<text x="37.6" y="155.5">15</text>
<text x="44.4" y="150.9">12</text>
<text x="44.4" y="153.2">14</text>
<text x="44.4" y="155.5">16</text>
<text x="210.2" y="150.9">3</text>
<text x="210.2" y="153.2">4</text>
<text x="238.4" y="150.9">3</text>
<text x="238.4" y="153.2">4</text>
<text x="37.6" y="157.9">17</text>
<text x="37.6" y="160.3">19</text>
<text x="44.4" y="157.9">18</text>
<text x="44.4" y="160.3">20</text>
<text x="37.6" y="162.6">21</text>
<text x="37.6" y="164.9">23</text>
<text x="37.6" y="167.3">25</text>
<text x="44.4" y="162.6">22</text>
<text x="44.4" y="164.9">24</text>
<text x="68.2" y="164.9">1</text>
<text x="68.2" y="167.3">2</text>
<text x="68.2" y="169.6">3</text>
<text x="14.3" y="176.7">A</text>
<text x="65.9" y="179">1</text>
<text x="197.3" y="175.5">Title</text>
<text x="280.1" y="176.7">A</text>
<text x="65.9" y="181.4">2</text>
<text x="65.9" y="183.7">3</text>
<text x="197.5" y="183.5">AD:</text>
<text x="209" y="183.7">深圳艾普思创变频器厂家诚招各地合作伙伴</text>
<text x="209" y="185.8">服务热线：17688992177</text>
<text x="256.1" y="182.6">Revision</text>
<text x="197" y="189.8">Naem: 阿尔法驱动板</text>
<text x="244.3" y="191.9">Date:</text>
<text x="244.3" y="189.6">Sheet</text>
<text x="250.9" y="189.6">of</text>
<text x="46.1" y="196.6">1</text>
<text x="113.6" y="196.6">2</text>
<text x="181.1" y="196.6">3</text>
<text x="196.9" y="192.2">微信公众号:变频圈</text>
<text x="248.6" y="196.6">4</text>
<text x="261.4" y="192.1">2019-10-20</text>
</g>
<g font-size="2.1" fill="#000080">
<text x="57.4" y="29.9">U2</text>
<text x="167.9" y="29.9">U1</text>
<text x="73.8" y="34.4">C40</text>
<text x="90.3" y="34.6">D2</text>
<text x="184.4" y="34.4">C38</text>
<text x="200.8" y="34.6">D1</text>
<text x="39.3" y="36.9">R3</text>
<text x="39.3" y="39.3">2K</text>
<text x="73.8" y="36.7">CAP R44</text>
<text x="78.6" y="40">2K</text>
<text x="90.3" y="41.7">BYV96F</text>
<text x="102.8" y="36.9">R42</text>
<text x="102.8" y="39.3">20K</text>
<text x="113.6" y="36.7">Z9</text>
<text x="113.6" y="41.4">Z10</text>
<text x="149.8" y="36.9">R1</text>
<text x="149.8" y="39.3">2K</text>
<text x="184.4" y="36.7">CAP R40</text>
<text x="189.1" y="40">2K</text>
<text x="200.8" y="41.7">BYV96F</text>
<text x="213.3" y="36.9">R38</text>
<text x="213.3" y="39.3">20K</text>
<text x="224.1" y="36.7">Z7</text>
<text x="224.1" y="41.4">Z8</text>
<text x="69.2" y="43.3">R16</text>
<text x="69.2" y="47">10R</text>
<text x="80.9" y="47">0R</text>
<text x="92.6" y="43.3">R15</text>
<text x="92.6" y="47">10R</text>
<text x="179.7" y="43.3">R14</text>
<text x="179.7" y="47">10R</text>
<text x="191.4" y="47">0R</text>
<text x="203.2" y="43.3">R13</text>
<text x="203.2" y="47">10R</text>
<text x="55" y="53.4">A316J</text>
<text x="165.5" y="53.4">A316J</text>
<text x="57.4" y="67.5">U4</text>
<text x="73.8" y="71.9">C44</text>
<text x="167.9" y="67.5">U3</text>
<text x="184.4" y="71.9">C42</text>
<text x="39.3" y="74.5">R7</text>
<text x="39.3" y="76.9">2K</text>
<text x="73.8" y="74.3">CAP R52</text>
<text x="78.6" y="77.6">2K</text>
<text x="90.3" y="72.2">D4</text>
<text x="102.8" y="74.5">R50</text>
<text x="102.8" y="76.9">20K</text>
<text x="113.6" y="74.3">Z13</text>
<text x="149.8" y="74.5">R5</text>
<text x="149.8" y="76.9">2K</text>
<text x="184.4" y="74.3">CAP R48</text>
<text x="189.1" y="77.6">2K</text>
<text x="200.8" y="72.2">D3</text>
<text x="213.3" y="74.5">R46</text>
<text x="213.3" y="76.9">20K</text>
<text x="224.1" y="74.3">Z11</text>
<text x="69.2" y="80.9">R20</text>
<text x="90.3" y="79.2">BYV96F</text>
<text x="92.6" y="80.9">R19</text>
<text x="113.6" y="79">Z14</text>
<text x="179.7" y="80.9">R18</text>
<text x="200.8" y="79.2">BYV96F</text>
<text x="203.2" y="80.9">R17</text>
<text x="224.1" y="79">Z12</text>
<text x="69.2" y="84.6">10R</text>
<text x="80.9" y="84.6">0R</text>
<text x="92.6" y="84.6">10R</text>
<text x="179.7" y="84.6">10R</text>
<text x="191.4" y="84.6">0R</text>
<text x="203.2" y="84.6">10R</text>
<text x="55" y="90.9">A316J</text>
<text x="165.5" y="90.9">A316J</text>
<text x="57.4" y="107.4">U6</text>
<text x="167.9" y="107.4">U5</text>
<text x="73.8" y="111.9">C48</text>
<text x="90.3" y="112.1">D6</text>
<text x="184.4" y="111.9">C46</text>
<text x="200.8" y="112.1">D5</text>
<text x="39.3" y="114.5">R11</text>
<text x="39.3" y="116.8">2K</text>
<text x="73.8" y="114.2">CAP R60</text>
<text x="78.6" y="117.5">2K</text>
<text x="90.3" y="119.1">BYV96F</text>
<text x="102.8" y="114.5">R58</text>
<text x="102.8" y="116.8">20K</text>
<text x="113.6" y="114.2">Z17</text>
<text x="113.6" y="118.9">Z18</text>
<text x="149.8" y="114.5">R9</text>
<text x="149.8" y="116.8">2K</text>
<text x="184.4" y="114.2">CAP R56</text>
<text x="189.1" y="117.5">2K</text>
<text x="200.8" y="119.1">BYV96F</text>
<text x="213.3" y="114.5">R55</text>
<text x="213.3" y="116.8">20K</text>
<text x="224.1" y="114.2">Z15</text>
<text x="224.1" y="118.9">Z16</text>
<text x="69.2" y="120.7">R24</text>
<text x="69.2" y="124.6">10R</text>
<text x="80.9" y="124.6">0R</text>
<text x="92.6" y="120.7">R23</text>
<text x="92.6" y="124.6">10R</text>
<text x="179.7" y="120.7">R22</text>
<text x="179.7" y="124.6">10R</text>
<text x="191.4" y="124.6">0R</text>
<text x="203.2" y="120.7">R21</text>
<text x="203.2" y="124.6">10R</text>
<text x="254.9" y="121.3">C32</text>
<text x="254.9" y="123.6">222M</text>
<text x="266.7" y="121.3">C33</text>
<text x="266.7" y="123.6">222M</text>
<text x="55" y="130.9">A316J</text>
<text x="165.5" y="130.9">A316J</text>
<text x="36.2" y="135.6">CNN1</text>
<text x="119.2" y="142.6">R34</text>
<text x="207.9" y="142.6">CNVC</text>
<text x="236.1" y="142.6">CNWC</text>
<text x="119.2" y="145">215K</text>
<text x="173.3" y="147.3">R29</text>
<text x="173.3" y="149.7">75K</text>
<text x="182.7" y="147.3">R27</text>
<text x="182.7" y="149.7">75K</text>
<text x="119.2" y="154.4">R35</text>
<text x="66.8" y="161.4">CNTS</text>
<text x="97.4" y="161.4">1</text>
<text x="99.7" y="159.1">J2</text>
<text x="109.1" y="160.7">R36</text>
<text x="119.2" y="156.7">215K</text>
<text x="173.3" y="159.1">R28</text>
<text x="173.3" y="161.4">75K</text>
<text x="182.7" y="159.1">R26</text>
<text x="182.7" y="161.4">75K</text>
<text x="97.4" y="163.8">2</text>
<text x="97.4" y="166.1">3</text>
<text x="109.1" y="164.4">215K</text>
<text x="163.2" y="166.1">1</text>
<text x="165.5" y="163.8">J1</text>
<text x="163.2" y="168.5">2</text>
<text x="163.2" y="170.8">3</text>
<text x="163.2" y="173.2">4</text>
<text x="64.4" y="175.5">CNEMS</text>
<text x="97.4" y="175.5">4</text>
<text x="97.4" y="177.9">5</text>
<text x="147.5" y="177.9">R25</text>
<text x="31.5" y="180">D7</text>
<text x="31.5" y="182.3">1N4148</text>
<text x="52.2" y="180">RELAY</text>
<text x="97.4" y="180.2">6</text>
<text x="97.4" y="182.6">7</text>
<text x="97.4" y="184.9">8</text>
<text x="147.5" y="180.2">5.1K</text>
<text x="158.5" y="182.3">C31</text>
<text x="158.5" y="184.7">CAP 6</text>
<text x="163.2" y="182.6">5</text>
<text x="264.3" y="184.9">V1.0</text>
<text x="264.5" y="189.4">2/3</text>
</g>
<g font-size="2.1" fill="#800000">
<text x="32.9" y="33.5">G1'</text>
<text x="114.3" y="31.1">E1</text>
<text x="143.4" y="33.5">G2'</text>
<text x="224.8" y="31.1">E2</text>
<text x="46.3" y="38.1">+5V</text>
<text x="69.6" y="40.5">VU+</text>
<text x="97.8" y="38.1">P</text>
<text x="156.9" y="38.1">+5V</text>
<text x="180.2" y="40.5">V+</text>
<text x="208.4" y="38.1">U</text>
<text x="43.5" y="45.1">FAULT</text>
<text x="43.8" y="42.8">RESET</text>
<text x="114.3" y="45.1">G1</text>
<text x="154" y="45.1">FAULT</text>
<text x="154.3" y="42.8">RESET</text>
<text x="224.8" y="45.1">G2</text>
<text x="69.6" y="49.9">VU-</text>
<text x="180.2" y="49.9">V-</text>
<text x="32.9" y="71">G3'</text>
<text x="114.3" y="68.7">E3</text>
<text x="143.4" y="71">G4'</text>
<text x="224.8" y="68.7">E4</text>
<text x="46.3" y="75.7">+5V</text>
<text x="97.8" y="75.7">P</text>
<text x="156.9" y="75.7">+5V</text>
<text x="208.4" y="75.7">V</text>
<text x="43.5" y="82.7">FAULT</text>
<text x="43.8" y="80.4">RESET</text>
<text x="69.6" y="78.1">VV+</text>
<text x="114.3" y="82.7">G3</text>
<text x="154" y="82.7">FAULT</text>
<text x="154.3" y="80.4">RESET</text>
<text x="180.2" y="78.1">V+</text>
<text x="224.8" y="82.7">G4</text>
<text x="69.6" y="87.5">VV-</text>
<text x="180.2" y="87.5">V-</text>
<text x="32.9" y="110.9">G5'</text>
<text x="114.3" y="108.6">E5</text>
<text x="143.4" y="110.9">G6'</text>
<text x="224.8" y="108.6">E6</text>
<text x="46.3" y="115.6">+5V</text>
<text x="69.6" y="118">VW+</text>
<text x="97.8" y="115.6">P</text>
<text x="156.9" y="115.6">+5V</text>
<text x="180.2" y="118">V+</text>
<text x="208.4" y="115.6">W</text>
<text x="262.7" y="114.5">24G</text>
<text x="43.5" y="122.7">FAULT</text>
<text x="43.8" y="120.3">RESET</text>
<text x="114.3" y="122.7">G5</text>
<text x="154" y="122.7">FAULT</text>
<text x="154.3" y="120.3">RESET</text>
<text x="224.8" y="122.7">G6</text>
<text x="69.6" y="127.4">VW-</text>
<text x="180.2" y="127.4">V-</text>
<text x="118" y="135.6">P</text>
<text x="25.1" y="139.1">+5V</text>
<text x="25.1" y="141.5">CT2</text>
<text x="25.1" y="143.8">CT3</text>
<text x="55.5" y="139.1">SC</text>
<text x="55.5" y="141.5">G6'</text>
<text x="55.5" y="143.8">G4'</text>
<text x="171.7" y="140.3">W</text>
<text x="181.4" y="140.3">V</text>
<text x="55.5" y="146.1">G2'</text>
<text x="220.1" y="148.5">CT3</text>
<text x="248.3" y="148.5">CT2</text>
<text x="24.2" y="153.2">+15V</text>
<text x="24.7" y="150.9">-15V</text>
<text x="55.5" y="150.9">G5'</text>
<text x="55.5" y="153.2">G3'</text>
<text x="55.5" y="155.5">G1'</text>
<text x="220.1" y="150.9">-15V</text>
<text x="220.1" y="153.2">+15V</text>
<text x="248.3" y="150.9">-15V</text>
<text x="248.3" y="153.2">+15V</text>
<text x="22.4" y="157.9">FAULT</text>
<text x="55.5" y="157.9">Us</text>
<text x="55.5" y="160.3">RESET</text>
<text x="22.4" y="162.6">FAULT</text>
<text x="25.1" y="164.9">24G</text>
<text x="55.5" y="162.6">+24V</text>
<text x="90.5" y="164.9">-15V</text>
<text x="92.2" y="167.3">V1</text>
<text x="27" y="170.8">+24V</text>
<text x="55.7" y="169.6">24G</text>
<text x="145.1" y="170.8">+5V</text>
<text x="175.4" y="172">VE-</text>
<text x="109.6" y="176.7">+5V</text>
<text x="175.4" y="174.3">VE+</text>
<text x="109.6" y="181.4">Us</text>
<text x="109.6" y="183.7">+15V</text>
<text x="109.6" y="186.1">-15V</text>
<text x="175.4" y="186.1">SC</text>
</g>
</svg>
